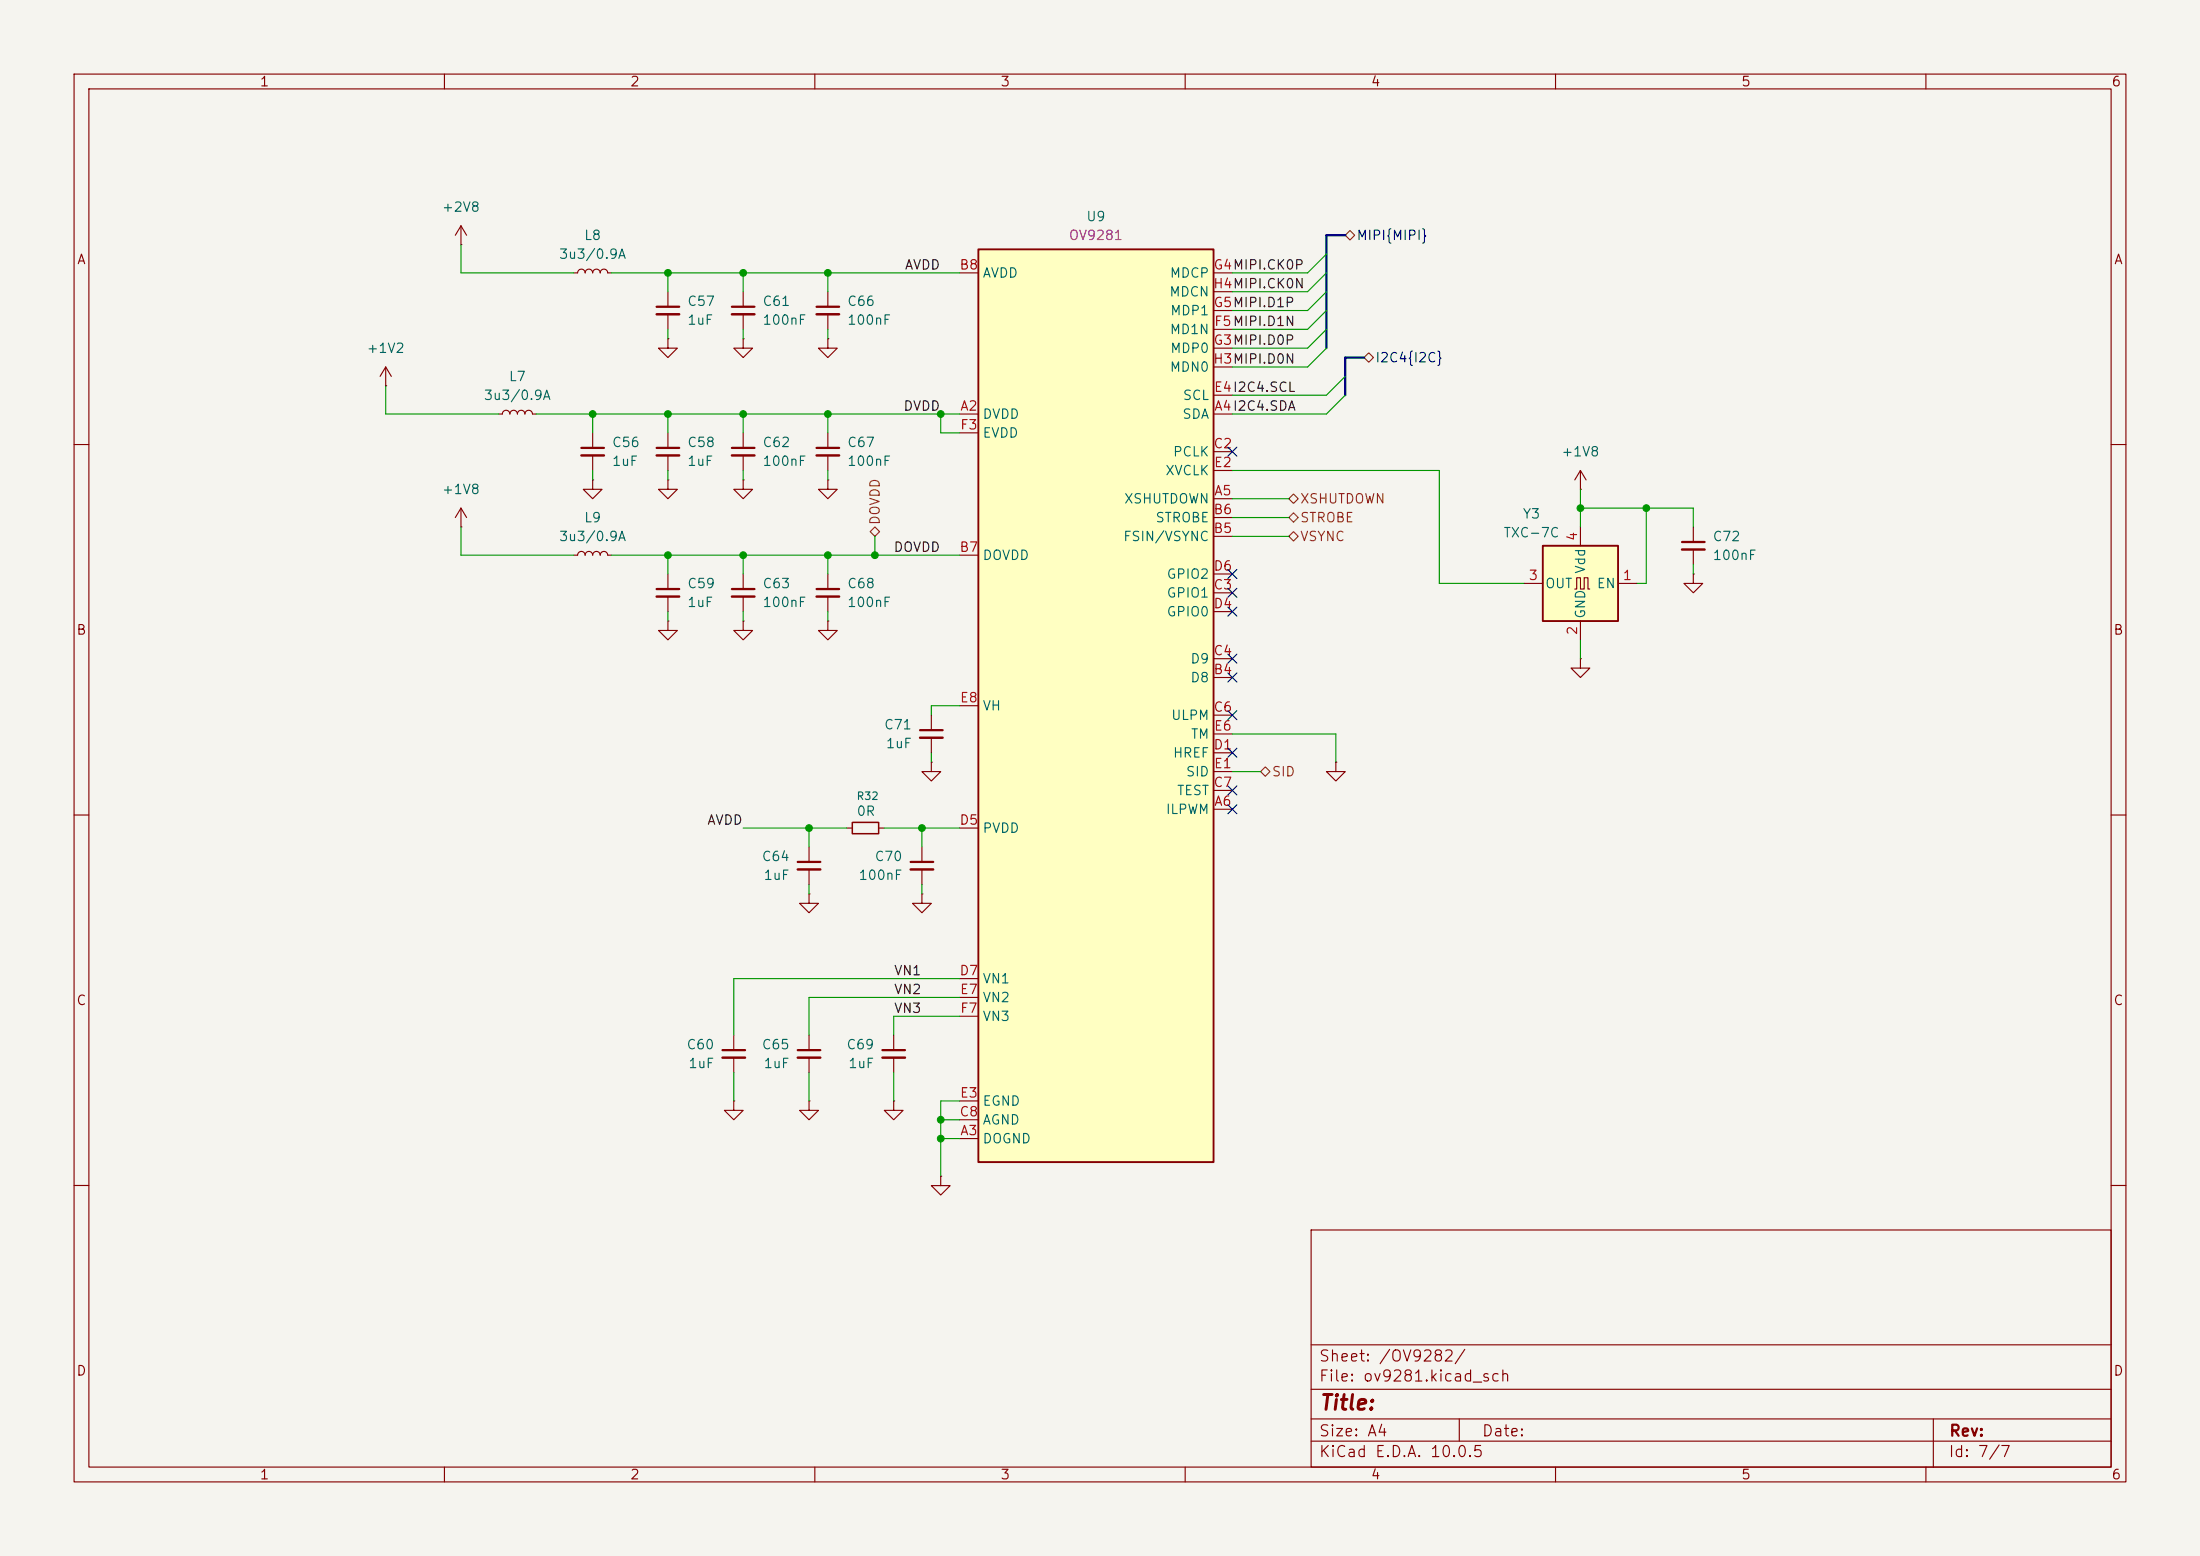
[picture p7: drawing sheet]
<svg xmlns="http://www.w3.org/2000/svg" width="297mm" height="210mm" viewBox="0 0 297 210" stroke-linecap="round" stroke-linejoin="round" font-family="sans-serif">
<path d="M0 0h297v210h-297z" fill="#f5f4ef" stroke="#f5f4ef" stroke-width=".14"/>
<g fill="none" stroke="#840000" stroke-width=".15">
<path d="M10 10h277v190h-277zM12 12h273v186h-273zM60 10v2M110 10v2M160 10v2M210 10v2M260 10v2M111.8 39.4v2M100.3 45.7v1.3h1.3l-1.3 1.3-1.2-1.3h1.2M100.3 45.7h.1M111.8 45.7v1.3h1.2l-1.2 1.3-1.3-1.3h1.3M111.8 45.7h.1"/>
<path d="M111.8 42.4v2.1M111.8 58.4v2.1M10 60h2M100.3 64.8v1.2h1.3l-1.3 1.3-1.2-1.3h1.2M100.3 64.8h.1M111.8 64.8v1.2h1.2l-1.2 1.3-1.3-1.3h1.3M111.8 64.8h.1M111.8 61.5v2M228.6 77.5v1.2h1.3l-1.3 1.3-1.3-1.3h1.3M228.6 77.5h.1M228.6 71.1v2.1M228.6 74.2v2"/>
<path d="M285 60h2M90.2 83.8v1.3h1.2l-1.2 1.3-1.3-1.3h1.3M90.2 83.8h.1M213.4 88.9v1.3h1.2l-1.2 1.2-1.3-1.2h1.3M213.4 88.9h.1M10 110h2M285 110h2M99.1 148.6v1.3h1.2l-1.2 1.2-1.3-1.2h1.3M99.1 148.6h.1M120.6 148.6v1.3h1.3l-1.3 1.2-1.2-1.2h1.2M120.6 148.6h.1M10 160h2"/>
<path d="M177 166h108v32h-108zM285 160h2M60 198v2M110 198v2M160 198v2M177 194.5h108M177 191.5h108M177 187.5h108M177 181.5h108M197 191.5v3M210 198v2M260 198v2"/>
<path d="M261 191.5v6.5"/>
</g>
<path d="M110.2 41.4h3.1M110.2 60.5h3.1M227.1 73.2h3" fill="none" stroke="#840000" stroke-width=".3"/>
<path d="M110.2 42.4h3.1M110.2 61.5h3.1M227.1 74.2h3" fill="none" stroke="#840000" stroke-width=".33"/>
<path d="M208.3 73.7h10.1v10.1h-10.1z" fill="#ffffc2"/>
<path d="M208.3 73.7h10.1v10.1h-10.1z" fill="none" stroke="#840000" stroke-width=".25"/>
<g fill="none" stroke="#840000" stroke-width=".15">
<path d="M67.3 55.9h.5a.51 .51 0 0 1 .5-.5 .51 .51 0 0 1 .5 .5 .51 .51 0 0 1 .5-.5 .51 .51 0 0 1 .5 .5 .51 .51 0 0 1 .6-.5 .51 .51 0 0 1 .5 .5 .51 .51 0 0 1 .5-.5 .51 .51 0 0 1 .5 .5h.5M62.2 71.1h.1M62.2 68.6l-.7 1.3M62.2 68.6l.8 1.3M62.2 68.6v2.5M90.2 77.5v2M100.3 77.5v2M111.8 77.5v2M205.7 78.7h2.6M212.6 79.5h.3v-1.5h.5v1.5h.5v-1.5h.5v1.5h.2M213.4 66h.1M213.4 63.5v2.5"/>
<path d="M213.4 71.1v2.6M213.4 63.5l-.8 1.3M213.4 63.5l.7 1.3M218.4 78.7h2.6M90.2 80.5v2.1M100.3 83.8v1.3h1.3l-1.3 1.3-1.2-1.3h1.2M100.3 83.8h.1M100.3 80.5v2.1M111.8 83.8v1.3h1.2l-1.2 1.3-1.3-1.3h1.3M111.8 83.8h.1M111.8 80.5v2.1M125.7 96.5v2.1"/>
<path d="M125.7 99.6v2M213.4 83.8v2.6M109.2 114.3v2M109.2 117.3v2.1M114.3 111.8h.8M118.6 111.8h.8M124.5 114.3v2M124.5 117.3v2.1M125.7 102.9v1.2h1.3l-1.3 1.3-1.2-1.3h1.2M125.7 102.9h.1M109.2 120.7v1.2h1.3l-1.3 1.3-1.3-1.3h1.3M109.2 120.7h.1"/>
<path d="M124.5 120.7v1.2h1.2l-1.2 1.3-1.3-1.3h1.3M124.5 120.7h.1"/>
</g>
<path d="M88.6 79.5h3.1M98.8 79.5h3.1M110.2 79.5h3.1M124.2 98.6h3.1M107.7 116.3h3M122.9 116.3h3.1" fill="none" stroke="#840000" stroke-width=".3"/>
<path d="M88.6 80.5h3.1M98.8 80.5h3.1M110.2 80.5h3.1M124.2 99.6h3.1M107.7 117.3h3M122.9 117.3h3.1" fill="none" stroke="#840000" stroke-width=".33"/>
<path d="M115.1 111h3.5v1.5h-3.5z" fill="none" stroke="#840000" stroke-width=".2"/>
<path d="M132.1 33.7h31.7v123.1h-31.7z" fill="#ffffc2"/>
<path d="M132.1 33.7h31.7v123.1h-31.7z" fill="none" stroke="#840000" stroke-width=".25"/>
<g fill="none" stroke="#840000" stroke-width=".15">
<path d="M62.2 33h.1M62.2 30.5l-.7 1.3M62.2 30.5l.8 1.3M62.2 30.5v2.5M77.5 36.8h.5a.51 .51 0 0 1 .5-.5 .51 .51 0 0 1 .5 .5 .51 .51 0 0 1 .5-.5 .51 .51 0 0 1 .5 .5 .51 .51 0 0 1 .5-.5 .51 .51 0 0 1 .5 .5 .51 .51 0 0 1 .5-.5 .51 .51 0 0 1 .5 .5h.5M90.2 39.4v2M100.3 39.4v2M129.5 36.8h2.6M163.8 36.8h2.6M163.8 39.4h2.6M52.1 52.1h.1M52.1 49.5l-.8 1.3"/>
<path d="M52.1 49.5l.7 1.3M52.1 49.5v2.6M80 58.4v2.1M90.2 45.7v1.3h1.2l-1.2 1.3-1.3-1.3h1.3M90.2 45.7h.1M90.2 42.4v2.1M90.2 58.4v2.1M100.3 42.4v2.1M100.3 58.4v2.1M129.5 55.9h2.6M129.5 58.4h2.6M163.8 55.9h2.6"/>
<path d="M163.8 53.3h2.6M163.8 44.5h2.6M163.8 47h2.6M163.8 41.9h2.6M163.8 49.5h2.6M77.5 74.9h.5a.51 .51 0 0 1 .5-.5 .51 .51 0 0 1 .5 .5 .51 .51 0 0 1 .5-.5 .51 .51 0 0 1 .5 .5 .51 .51 0 0 1 .5-.5 .51 .51 0 0 1 .5 .5 .51 .51 0 0 1 .5-.5 .51 .51 0 0 1 .5 .5h.5M80 64.8v1.2h1.3l-1.3 1.3-1.3-1.3h1.3M80 64.8h.1M80 61.5v2M90.2 64.8v1.2h1.2l-1.2 1.3-1.3-1.3h1.3M90.2 64.8h.1M90.2 61.5v2"/>
<path d="M100.3 61.5v2M129.5 74.9h2.6M163.8 67.3h2.6M163.8 72.4h2.6M163.8 69.9h2.6M163.8 61h2.6M163.8 77.5h2.6M163.8 63.5h2.6M129.5 95.3h2.6M163.8 91.4h2.6M163.8 80h2.6M163.8 88.9h2.6"/>
<path d="M163.8 96.5h2.6M163.8 82.6h2.6M163.8 99.1h2.6M129.5 111.8h2.6M163.8 109.2h2.6M163.8 106.7h2.6M163.8 101.6h2.6M163.8 104.1h2.6M180.3 102.9v1.2h1.3l-1.3 1.3-1.2-1.3h1.2M180.3 102.9h.1M99.1 139.7v2M109.2 139.7v2"/>
<path d="M120.6 139.7v2M129.5 132.1h2.6M129.5 134.6h2.6M129.5 137.2h2.6M99.1 142.7v2.1M109.2 148.6v1.3h1.3l-1.3 1.2-1.3-1.2h1.3M109.2 148.6h.1M109.2 142.7v2.1M120.6 142.7v2.1M127 158.8v1.2h1.3l-1.3 1.3-1.3-1.3h1.3M127 158.8h.1M129.5 153.7h2.6"/>
<path d="M129.5 151.1h2.6M129.5 148.6h2.6"/>
</g>
<path d="M88.6 41.4h3.1M98.8 41.4h3.1M78.5 60.5h3M88.6 60.5h3.1M98.8 60.5h3.1M97.5 141.7h3.1M107.7 141.7h3M119.1 141.7h3.1" fill="none" stroke="#840000" stroke-width=".3"/>
<path d="M88.6 42.4h3.1M98.8 42.4h3.1M78.5 61.5h3M88.6 61.5h3.1M98.8 61.5h3.1M97.5 142.7h3.1M107.7 142.7h3M119.1 142.7h3.1" fill="none" stroke="#840000" stroke-width=".33"/>
<path d="M182.2 31.1l.7 .7-.7 .6-.6-.6zM184.1 48.3l.7-.7 .6 .7-.6 .6zM117.5 71.8l.6-.7 .6 .7-.6 .6zM174 67.3l.6-.6 .7 .6-.7 .6zM174 69.9l.6-.7 .7 .7-.7 .6zM174.6 71.8l.7 .6-.7 .6-.6-.6zM170.2 104.1l.6-.6 .6 .6-.6 .7z" fill="none" stroke="#725600" stroke-width=".15"/>
<path d="M181.6 31.8h-2.5v15.2M184.1 48.3h-2.5v5" fill="none" stroke="#000084" stroke-width=".3"/>
<g fill="none" stroke="#009600" stroke-width=".15">
<path d="M62.2 33v3.8h15.3M82.5 36.8h47M90.2 36.8v2.6M100.3 36.8v2.6M111.8 36.8v2.6M179.1 34.3l-2.6 2.5h-10.1M179.1 36.8l-2.6 2.6h-10.1M179.1 39.4l-2.6 2.5h-10.1M52.1 52.1v3.8h15.2M72.4 55.9h57.1M80 55.9v2.5M90.2 44.5v1.2"/>
<path d="M90.2 55.9v2.5M100.3 44.5v1.2M100.3 55.9v2.5M111.8 44.5v1.2M111.8 55.9v2.5M127 55.9v2.5h2.5M179.1 47l-2.6 2.5h-10.1M179.1 44.5l-2.6 2.5h-10.1M179.1 41.9l-2.6 2.6h-10.1M181.6 53.3l-2.5 2.6h-12.7M181.6 50.8l-2.5 2.5h-12.7M62.2 71.1v3.8h15.3"/>
<path d="M80 63.5v1.3M82.5 74.9h47M90.2 63.5v1.3M90.2 74.9v2.6M100.3 63.5v1.3M100.3 74.9v2.6M111.8 63.5v1.3M111.8 74.9v2.6M118.1 72.4v2.5M166.4 69.9h7.6M166.4 63.5h27.9v15.2h11.4M166.4 67.3h7.6"/>
<path d="M166.4 72.4h7.6M213.4 66v5.1M213.4 68.6h15.2v2.5M222.2 68.6v10.1h-1.2M228.6 76.2v1.3M90.2 82.6v1.2M100.3 82.6v1.2M111.8 82.6v1.2M129.5 95.3h-3.8v1.2M166.4 99.1h13.9v3.8M213.4 86.4v2.5M100.3 111.8h14"/>
<path d="M109.2 111.8v2.5M109.2 119.4v1.3M119.4 111.8h10.1M124.5 111.8v2.5M124.5 119.4v1.3M125.7 101.6v1.3M166.4 104.1h3.8M129.5 132.1h-30.4v7.6M129.5 137.2h-8.9v2.5M129.5 134.6h-20.3v5.1M99.1 144.8v3.8M109.2 144.8v3.8"/>
<path d="M120.6 144.8v3.8M127 153.7h2.5M127 151.1h2.5M129.5 148.6h-2.5v10.2"/>
</g>
<g fill="none" stroke="#000084" stroke-width=".15">
<path d="M165.8 76.9l1.2 1.2M165.8 79.4l1.2 1.2M165.8 60.4l1.2 1.2M167 76.9l-1.2 1.2M167 79.4l-1.2 1.2M167 60.4l-1.2 1.2M165.8 95.9l1.2 1.2M165.8 90.8l1.2 1.2M165.8 81.9l1.2 1.3M165.8 88.3l1.2 1.2M167 95.9l-1.2 1.2M167 90.8l-1.2 1.2"/>
<path d="M167 81.9l-1.2 1.3M167 88.3l-1.2 1.2M165.8 101l1.2 1.2M165.8 108.6l1.2 1.2M165.8 106.1l1.2 1.2M167 101l-1.2 1.2M167 108.6l-1.2 1.2M167 106.1l-1.2 1.2"/>
</g>
<g fill="#009600" stroke="#009600" stroke-width=".14">
<circle cx="118.1" cy="74.9" r=".46"/>
<circle cx="127" cy="153.7" r=".46"/>
<circle cx="111.8" cy="55.9" r=".46"/>
<circle cx="111.8" cy="36.8" r=".46"/>
<circle cx="127" cy="55.9" r=".46"/>
<circle cx="100.3" cy="74.9" r=".46"/>
<circle cx="90.2" cy="74.9" r=".46"/>
<circle cx="111.8" cy="74.9" r=".46"/>
<circle cx="109.2" cy="111.8" r=".46"/>
<circle cx="124.5" cy="111.8" r=".46"/>
<circle cx="213.4" cy="68.6" r=".46"/>
<circle cx="222.2" cy="68.6" r=".46"/>
<circle cx="127" cy="151.1" r=".46"/>
<circle cx="80" cy="55.9" r=".46"/>
<circle cx="100.3" cy="55.9" r=".46"/>
<circle cx="90.2" cy="36.8" r=".46"/>
<circle cx="90.2" cy="55.9" r=".46"/>
<circle cx="100.3" cy="36.8" r=".46"/>
</g>
<text font-size="2" fill="#840000" x="178" y="190.8">Title:</text>
<g font-size="1.5" fill="#840000">
<text x="178" y="184.1">Sheet: /OV9282/</text>
<text x="178" y="186.8">File: ov9281.kicad_sch</text>
<text x="178" y="197">KiCad E.D.A. 10.0.5</text>
<text x="178" y="194.2">Size: A4</text>
<text x="200" y="194.2">Date:</text>
<text x="263" y="197">Id: 7/7</text>
<text x="263" y="194.2">Rev:</text>
</g>
<g font-size="1.3" fill="#840000">
<text x="35" y="12">1</text>
<text x="85" y="12">2</text>
<text x="135" y="12">3</text>
<text x="185" y="12">4</text>
<text x="235" y="12">5</text>
<text x="285" y="12">6</text>
<text x="10.3" y="36">A</text>
<text x="285.3" y="36">A</text>
<text x="10.2" y="86">B</text>
<text x="285.2" y="86">B</text>
<text x="10.2" y="136">C</text>
<text x="285.2" y="136">C</text>
<text x="10.2" y="186">D</text>
<text x="285.2" y="186">D</text>
<text x="35" y="200">1</text>
<text x="85" y="200">2</text>
<text x="135" y="200">3</text>
<text x="185" y="200">4</text>
<text x="235" y="200">5</text>
<text x="285" y="200">6</text>
</g>
<g font-size="1.3" fill="#006464">
<text x="59.6" y="28.9">+2V8</text>
<text x="75.4" y="35.3">3u3/0.9A</text>
<text x="78.8" y="32.7">L8</text>
<text x="146.6" y="30.2">U9</text>
<text x="92.7" y="41.6">C57</text>
<text x="102.9" y="41.6">C61</text>
<text x="114.3" y="41.6">C66</text>
<text x="132.6" y="37.8">AVDD</text>
<text x="157.8" y="40.3">MDCN</text>
<text x="157.8" y="37.8">MDCP</text>
<text x="49.4" y="48">+1V2</text>
<text x="92.7" y="44.1">1uF</text>
<text x="102.9" y="44.1">100nF</text>
<text x="114.3" y="44.1">100nF</text>
<text x="157.8" y="45.4">MD1N</text>
<text x="157.9" y="48">MDP0</text>
<text x="157.9" y="42.9">MDP1</text>
<text x="68.6" y="51.8">L7</text>
<text x="157.8" y="50.5">MDN0</text>
<text x="65.2" y="54.3">3u3/0.9A</text>
<text x="132.6" y="56.8">DVDD</text>
<text x="132.6" y="59.4">EVDD</text>
<text x="159.5" y="56.8">SDA</text>
<text x="159.6" y="54.3">SCL</text>
<text x="82.5" y="60.7">C56</text>
<text x="82.5" y="63.2">1uF</text>
<text x="92.7" y="60.7">C58</text>
<text x="92.7" y="63.2">1uF</text>
<text x="102.9" y="60.7">C62</text>
<text x="102.9" y="63.2">100nF</text>
<text x="114.3" y="60.7">C67</text>
<text x="114.3" y="63.2">100nF</text>
<text x="157.2" y="64.5">XVCLK</text>
<text x="158.3" y="61.9">PCLK</text>
<text x="210.7" y="61.9">+1V8</text>
<text x="59.6" y="67">+1V8</text>
<text x="78.8" y="70.8">L9</text>
<text x="151.7" y="68.3">XSHUTDOWN</text>
<text x="155.9" y="70.8">STROBE</text>
<text x="205.5" y="70.3">Y3</text>
<text x="75.4" y="73.4">3u3/0.9A</text>
<text x="132.6" y="75.9">DOVDD</text>
<text x="151.5" y="73.4">FSIN/VSYNC</text>
<text x="202.9" y="72.8">TXC-7C</text>
<text x="214.3" y="77.5" transform="rotate(-90 214.3 77.5)">Vdd</text>
<text x="231.1" y="73.4">C72</text>
<text x="231.1" y="75.9">100nF</text>
<text x="92.7" y="79.7">C59</text>
<text x="92.7" y="82.2">1uF</text>
<text x="102.9" y="79.7">C63</text>
<text x="102.9" y="82.2">100nF</text>
<text x="114.3" y="79.7">C68</text>
<text x="114.3" y="82.2">100nF</text>
<text x="157.4" y="81">GPIO1</text>
<text x="157.4" y="83.5">GPIO0</text>
<text x="157.4" y="78.4">GPIO2</text>
<text x="208.5" y="79.7">OUT</text>
<text x="214.3" y="83.6" transform="rotate(-90 214.3 83.6)">GND</text>
<text x="215.5" y="79.7">EN</text>
<text x="160.6" y="89.9">D9</text>
<text x="160.6" y="92.4">D8</text>
<text x="119.3" y="98.8">C71</text>
<text x="119.5" y="101.3">1uF</text>
<text x="132.6" y="96.2">VH</text>
<text x="158" y="97.5">ULPM</text>
<text x="160.7" y="100">TM</text>
<text x="158.3" y="102.6">HREF</text>
<text x="158.8" y="107.6">TEST</text>
<text x="160" y="105.1">SID</text>
<text x="115.6" y="110.4">0R</text>
<text x="132.6" y="112.7">PVDD</text>
<text x="157.3" y="110.2">ILPWM</text>
<text x="102.8" y="116.5">C64</text>
<text x="103" y="119.1">1uF</text>
<text x="115.8" y="119.1">100nF</text>
<text x="118" y="116.5">C70</text>
<text x="132.6" y="133">VN1</text>
<text x="132.6" y="135.6">VN2</text>
<text x="92.6" y="141.9">C60</text>
<text x="102.8" y="141.9">C65</text>
<text x="114.2" y="141.9">C69</text>
<text x="132.6" y="138.1">VN3</text>
<text x="92.8" y="144.5">1uF</text>
<text x="103" y="144.5">1uF</text>
<text x="114.4" y="144.5">1uF</text>
<text x="132.6" y="149.6">EGND</text>
<text x="132.6" y="154.6">DOGND</text>
<text x="132.6" y="152.1">AGND</text>
</g>
<text font-size="1.3" fill="#840084" x="144.2" y="32.7">OV9281</text>
<g font-size="1.3" fill="#000084">
<text x="183" y="32.7">MIPI{MIPI}</text>
<text x="185.6" y="49.2">I2C4{I2C}</text>
</g>
<g font-size="1.3" fill="#0f0f0f">
<text x="122.1" y="36.7">AVDD</text>
<text x="121.9" y="55.8">DVDD</text>
<text x="120.5" y="74.8">DOVDD</text>
<text x="95.4" y="111.6">AVDD</text>
<text x="120.6" y="132">VN1</text>
<text x="120.6" y="134.5">VN2</text>
<text x="120.6" y="137">VN3</text>
</g>
<g font-size="1.3" fill="#a90000">
<text x="129.4" y="36.7">B8</text>
<text x="163.7" y="39.2">H4MIPI.CK0N</text>
<text x="163.7" y="36.7">G4MIPI.CK0P</text>
<text x="163.7" y="41.8">G5MIPI.D1P</text>
<text x="163.7" y="46.9">G3MIPI.D0P</text>
<text x="163.8" y="44.3">F5MIPI.D1N</text>
<text x="163.7" y="49.4">H3MIPI.D0N</text>
<text x="163.8" y="53.2">E4I2C4.SCL</text>
<text x="129.5" y="55.7">A2</text>
<text x="129.5" y="58.3">F3</text>
<text x="163.8" y="55.7">A4I2C4.SDA</text>
<text x="163.7" y="60.8">C2</text>
<text x="163.8" y="63.4">E2</text>
<text x="163.7" y="69.7">B6</text>
<text x="163.8" y="67.2">A5</text>
<text x="129.4" y="74.8">B7</text>
<text x="163.7" y="72.3">B5</text>
<text x="163.7" y="77.3">D6</text>
<text x="213.2" y="73.1" transform="rotate(-90 213.2 73.1)">4</text>
<text x="163.7" y="79.9">C3</text>
<text x="163.7" y="82.4">D4</text>
<text x="206.3" y="78.6">3</text>
<text x="219" y="78.6">1</text>
<text x="163.7" y="88.8">C4</text>
<text x="213.2" y="85.8" transform="rotate(-90 213.2 85.8)">2</text>
<text x="129.5" y="95.1">E8</text>
<text x="163.7" y="91.3">B4</text>
<text x="163.7" y="96.4">C6</text>
<text x="163.7" y="101.5">D1</text>
<text x="163.8" y="98.9">E6</text>
<text x="163.7" y="106.5">C7</text>
<text x="163.8" y="104">E1</text>
<text x="129.4" y="111.6">D5</text>
<text x="163.8" y="109.1">A6</text>
<text x="129.4" y="131.9">D7</text>
<text x="129.5" y="134.5">E7</text>
<text x="129.5" y="137">F7</text>
<text x="129.5" y="148.5">E3</text>
<text x="129.4" y="151">C8</text>
<text x="129.5" y="153.5">A3</text>
</g>
<g font-size="1.3" fill="#725600">
<text x="119.1" y="71" transform="rotate(-90 119.1 71)">DOVDD</text>
<text x="175.4" y="68.3">XSHUTDOWN</text>
<text x="175.4" y="70.8">STROBE</text>
<text x="175.4" y="73.4">VSYNC</text>
<text x="171.6" y="105.1">SID</text>
</g>
<text font-size="1" fill="#006464" x="115.6" y="108.2">R32</text>
</svg>
